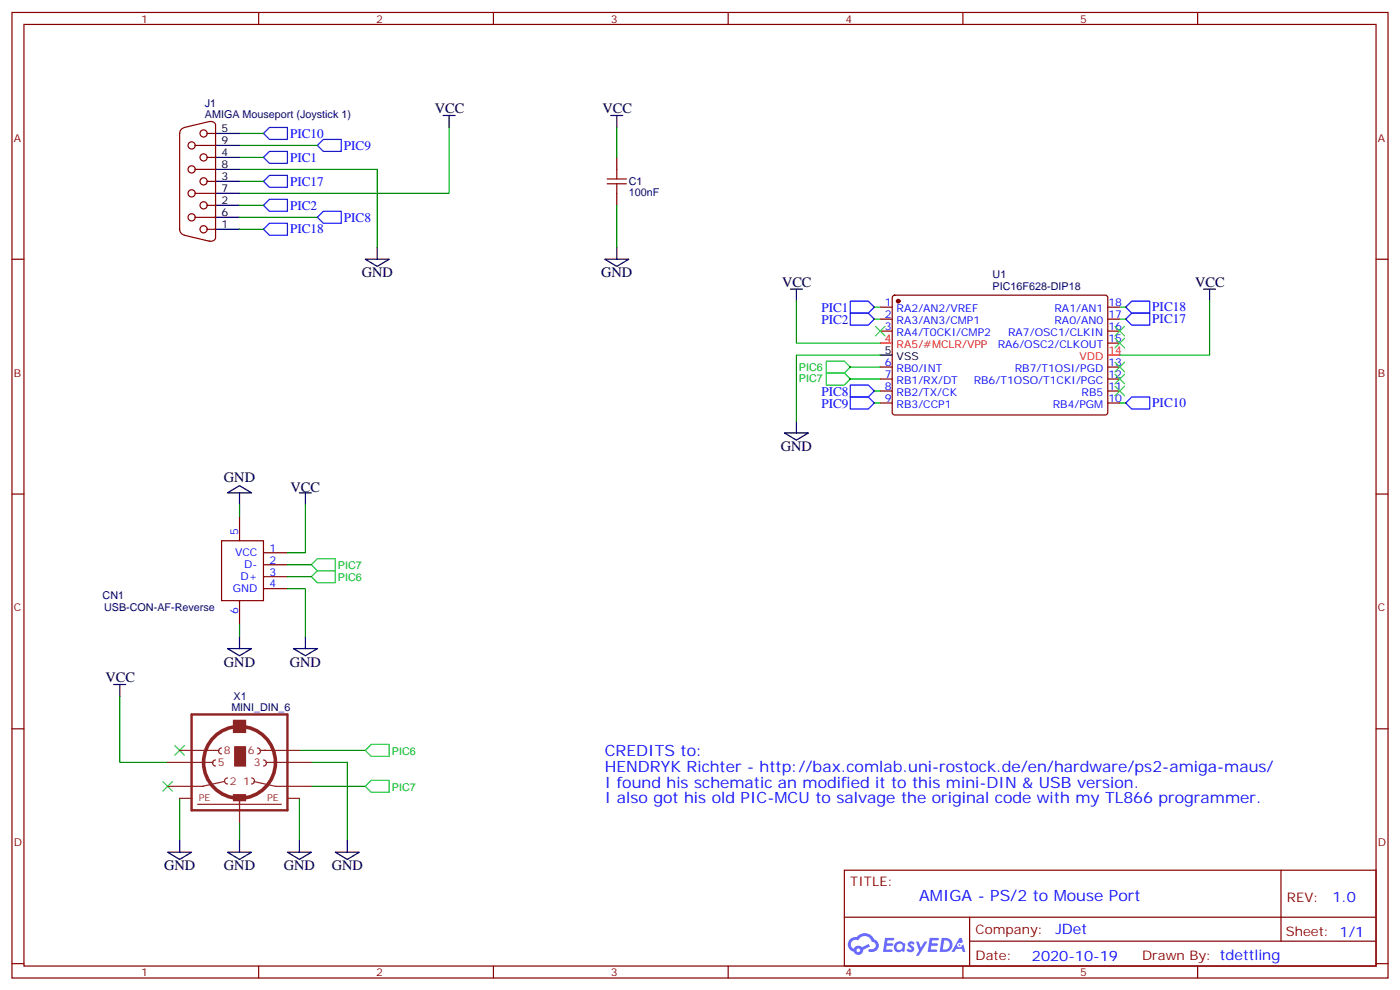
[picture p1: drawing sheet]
<svg xmlns="http://www.w3.org/2000/svg" width="412mm" height="292mm" viewBox="0 0 412 292" stroke-linecap="round" stroke-linejoin="round" font-family="sans-serif">
<g fill="none" stroke="#870000" stroke-width=".35">
<path d="M3.5 3.7h405.4v284.3h-405.4zM7.1 7.2h398.2v277.3h-398.2zM76.2 3.7v3.5M145.3 3.7v3.5M214.5 3.7v3.5M283.6 3.7v3.5M352.8 3.7v3.5M3.5 76.3h3.6M405.3 76.3h3.6M3.5 145.5h3.6M405.3 145.5h3.6M3.5 214.6h3.6"/>
<path d="M405.3 214.6h3.6M248.7 256.3h156.6v28.2h-156.6zM377.3 256.3v20.9M248.7 270.1h156.5M285.6 277.2h119.6M285.6 270.1v14.1M3.5 283.8h3.6M76.2 284.5v3.5M145.3 284.5v3.5M214.5 284.5v3.5M283.6 284.5v3.5M352.8 284.5v3.5"/>
<path d="M405.3 283.8h3.6"/>
</g>
<g fill="#5487ff">
<path d="M267.7 277.4a1.22 1.22 0 0 1 1.7 .3l-.4 .6a.47 .47 0 0 0-.3-.4 .47 .47 0 0 0-.5 .2l.1 .2a1.14 1.14 0 0 1 .8 1.7 1.14 1.14 0 0 1-1.9 0l-.2-.2 .5-.5 .7 .4a.29 .29 0 0 0 .3-.2 .29 .29 0 0 0-.2-.4 1.04 1.04 0 0 1-.6-1.7z"/>
<path d="M260.7 276.2h2.4l.3 .2-.2 .5h-1.8l-.1 .9h1.5l.3 .3-.3 .4h-1.6l-.2 1.1 1.7 .1 .2 .3-.2 .3h-2.6z"/>
<path d="M273.8 276.2h2.4l.3 .2-.1 .5h-1.8l-.2 .9h1.6l.3 .3-.4 .4h-1.6l-.1 1.1 1.7 .1 .2 .3-.2 .3h-2.6z"/>
<path d="M282.6 276.2h.7l.3 1.2-.6 .4a.69 .69 0 0 0-1 .2 .69 .69 0 0 0 .4 1 .69 .69 0 0 0 .9-.6l.5-.3 .6 2.2h-.8l-.2-.9h-1.8l-.5 .9h-.8z"/>
<path d="M269.8 277.3h.8l.6 1.8 1.1-1.8h.9l-2.6 4.2h-.8l.9-1.6z"/>
<path d="M277.4 276.2l-.6 4.1h1.3a2.11 2.11 0 0 0 2.5-2.1 2.11 2.11 0 0 0-2.5-2zM278.1 276.9a1.39 1.39 0 0 1 1.7 1.4 1.39 1.39 0 0 1-1.8 1.3h-.3z"/>
<path d="M263.7 277.8a1.54 1.54 0 0 0-.1 2.2 1.54 1.54 0 0 0 2.2 .1l.6 .2 .3-2.3-.2-.2h-.4a1.49 1.49 0 0 0-2.4 0zM264 278.8a.94 .94 0 0 1 1.8 0 .94 .94 0 0 1-1.8 0z"/>
<path d="M250.4 276.6a2.18 2.18 0 0 0 1.1 3.7 1.44 1.44 0 0 0 1.6 .9 1.44 1.44 0 0 0 1.2-1.5l2-1-.5-.7-1.9 .9a1.47 1.47 0 0 0-2.4 .5 1.39 1.39 0 0 1-.7-2 1.39 1.39 0 0 1 2-.4 2.12 2.12 0 0 1 2.2-1.3 2.12 2.12 0 0 1 1.9 1.7 1.14 1.14 0 0 1 1.1 1.4 1.14 1.14 0 0 1-1.7 .7 .43 .43 0 0 0-.5 .4 .43 .43 0 0 0 .4 .4 1.98 1.98 0 0 0 2.5-1.2 1.98 1.98 0 0 0-1.2-2.5 3.1 3.1 0 0 0-5.3-.7l-.9 .1zM252.3 279.9a.55 .55 0 0 1 1.1 0 .55 .55 0 0 1-1.1 0z"/>
<circle cx="282.6" cy="278.3" r=".26"/>
</g>
<g fill="none" stroke="#870000" stroke-width=".35">
<path d="M54.3 37.6a1.76 1.76 0 0 0-1.4 1.7v28.2a1.76 1.76 0 0 0 1.4 1.7M61 39.3h2.5M63.5 36.7v-.1a1.45 1.45 0 0 0-1.8-.8l-7.4 1.7M63.5 36.8v33.2a1.47 1.47 0 0 1-1.9 1M57.5 42.8h6M57.5 49.9h6M57.5 56.9h6M61 46.4h2.5M61 53.4h2.5M181.7 46.4v3.5M181.7 56.9v3.6M54.3 69.3l7.4 1.7"/>
<path d="M57.5 64h6M61 60.5h2.5M61 67.5h2.5M259.3 90.5h3.5M259.3 94h3.5M259.3 97.5h3.5M263.1 87.1l.4-.2 62.4 .1 .4 .6v34.2l-.7 .4-62.3-.1-.5-.6v-33.9zM326.3 90.5h3.5M326.3 94h3.5M326.3 97.5h3.5M259.3 108.1h3.5M259.3 111.6h3.5"/>
<path d="M259.3 115.1h3.5M259.3 118.7h3.5M326.3 108.1h3.5M326.3 111.6h3.5M326.3 115.1h3.5M326.3 118.7h3.5M326.3 101h3.5M65.3 159.2h12.3v17.7h-12.3zM70.6 152.2v7M70.6 176.9v7M77.6 162.8h7.1M77.6 166.3h7.1"/>
<path d="M77.6 169.8h7.1M77.6 173.4h7.1"/>
<circle cx="60" cy="39.3" r="1.06"/>
<circle cx="56.4" cy="42.8" r="1.06"/>
<circle cx="56.4" cy="49.9" r="1.06"/>
<circle cx="56.4" cy="56.9" r="1.06"/>
<circle cx="60" cy="46.4" r="1.06"/>
<circle cx="60" cy="53.4" r="1.06"/>
<circle cx="56.4" cy="64" r="1.06"/>
<circle cx="60" cy="60.5" r="1.06"/>
<circle cx="60" cy="67.5" r="1.06"/>
</g>
<circle cx="264.6" cy="88.7" r=".53" fill="#870000" stroke="#870000" stroke-width=".35"/>
<path d="M259.3 101h3.5M326.3 104.6h3.5" fill="none" stroke="#f00" stroke-width=".35"/>
<g fill="none" stroke="#000" stroke-width=".35">
<path d="M63.5 39.3h7.1M130.5 34h3.6M132.3 34v3.5M179.9 34h3.5M181.7 34v3.5M63.5 46.4h7.1M63.5 53.4h7.1M63.5 42.8h7.1M63.5 49.9h7.1M63.5 56.9h7.1M63.5 60.5h7.1M63.5 67.5h7.1"/>
<path d="M63.5 64h7.1M107.6 76.3h7.1l-3.6 2.2zM111.1 72.8v3.5M178.2 76.3h7l-3.5 2.2zM181.7 72.8v3.5M232.8 85.2h3.6M234.6 85.2v3.5M354.5 85.2h3.6M356.3 85.2v3.5M259.3 104.6h3.5M231.1 127.5h7l-3.5 2.1zM234.6 124v3.5"/>
<path d="M67 145.1l3.6-2.1 3.5 2.1zM70.6 145.1v3.6M88.2 145.1h3.5M90 145.1v3.6M67 191h7.1l-3.5 2.1zM70.6 187.5v3.5M86.4 191h7.1l-3.5 2.1zM90 187.5v3.5M33.5 201.6h3.5M35.3 201.6v3.5M49.4 251h7l-3.5 2.1zM52.9 247.4v3.6"/>
<path d="M67 251h7.1l-3.5 2.1zM70.6 247.4v3.6M84.7 251h7l-3.5 2.1zM88.2 247.4v3.6M98.8 251h7l-3.5 2.1zM102.3 247.4v3.6"/>
</g>
<g fill="none" stroke="#00f" stroke-width=".35">
<path d="M77.6 39.3l1.8-1.8h5.3v3.6h-5.3zM77.6 53.4l1.8-1.8h5.3v3.6h-5.3zM77.6 46.4l1.8-1.8h5.3v3.5h-5.3zM93.5 42.8l1.7-1.7h5.3v3.5h-5.3zM77.6 67.5l1.8-1.7h5.3v3.5h-5.3zM77.6 60.5l1.8-1.8h5.3v3.5h-5.3zM93.5 64l1.7-1.8h5.3v3.6h-5.3zM250.5 92.2h5.3l1.7 1.8-1.7 1.7h-5.3zM250.5 88.7h5.3l1.7 1.8-1.7 1.7h-5.3zM331.6 90.5l1.8-1.8h5.3v3.5h-5.3zM333.4 92.2h5.3v3.5h-5.3l-1.8-1.7zM250.5 113.4h5.3l1.7 1.7-1.7 1.8h-5.3z"/>
<path d="M250.5 116.9h5.3l1.7 1.8-1.7 1.7h-5.3zM333.4 116.9h5.3v3.5h-5.3l-1.8-1.7z"/>
</g>
<g fill="none" stroke="#008700" stroke-width=".35">
<path d="M70.6 39.3h7M132.3 37.5v19.4h-61.7M181.7 37.5v8.9M70.6 53.4h7M70.6 46.4h7M70.6 49.9h40.5v22.9M70.6 42.8h22.9M70.6 60.5h7M70.6 67.5h7M70.6 64h22.9M181.7 60.5v12.3M234.6 88.7v12.3h24.7"/>
<path d="M257.5 90.5h1.8M257.5 94h1.8M329.8 90.5h1.8M329.8 94h1.8M356.3 88.7v15.9h-26.5M250.5 111.6h8.8M250.5 108.1h8.8M257.5 118.7h1.8M257.5 115.1h1.8M259.3 104.6h-24.7v19.4M329.8 118.7h1.8M70.6 148.7v3.5"/>
<path d="M90 148.7v14.1h-5.3M84.7 173.4h5.3v14.1M84.7 169.8h7M84.7 166.3h7M70.6 183.9v3.6M35.3 205.1v19.4h14.1M52.9 235.1v12.3M88.2 221h19.4M88.2 235.1v12.3M91.7 224.5h10.6v22.9M91.7 231.6h15.9M70.6 242.1v5.3"/>
</g>
<path d="M243.4 109.9h5.3l1.8 1.7-1.8 1.8h-5.3zM243.4 106.3h5.3l1.8 1.8-1.8 1.8h-5.3zM93.5 164.5h5.3v3.6h-5.3l-1.8-1.8zM93.5 168.1h5.3v3.5h-5.3l-1.8-1.8zM109.4 219.2h5.3v3.5h-5.3l-1.8-1.7zM107.6 231.6l1.8-1.8h5.3v3.5h-5.3z" fill="none" stroke="#0c3" stroke-width=".35"/>
<g fill="none" stroke="#3c3" stroke-width=".35">
<path d="M257.9 96.1l2.8 2.8M260.7 96.1l-2.8 2.8M328.4 99.6l2.9 2.8M328.4 96.1l2.9 2.8M331.3 99.6l-2.9 2.8M331.3 96.1l-2.9 2.8M328.4 113.7l2.9 2.9M328.4 110.2l2.9 2.8M328.4 106.7l2.9 2.8M331.3 113.7l-2.9 2.9M331.3 110.2l-2.9 2.8M331.3 106.7l-2.9 2.8"/>
<path d="M51.5 219.6l2.8 2.8M54.3 219.6l-2.8 2.8M48 230.2l2.8 2.8M50.8 230.2l-2.8 2.8"/>
</g>
<path d="M178.9 54.1h5.6M178.9 52.7h5.6M181.7 49.9v2.8M181.7 54.1v2.8" fill="none" stroke="#a10000" stroke-width=".35"/>
<g fill="none" stroke="#8c2424" stroke-width=".35">
<path d="M68.8 212.2h3.5v3.5h-3.5zM49.4 224.5h13.4M49.4 231.6h10.6M52.9 221h11.7M52.9 235.1h3.5M58.2 236.9h24.7M63.5 223.8a.88 .88 0 0 0-.9 .9 .88 .88 0 0 0 .9 .9M65.3 220.3a.88 .88 0 0 0-.9 .9 .88 .88 0 0 0 .9 .8M66 230.2l-6.4 1.4M67 229.1a.88 .88 0 0 0-.9 .9 .88 .88 0 0 0 .9 .9M70.6 235.1v7M74.1 229.1a.88 .88 0 0 1 .9 .9 .88 .88 0 0 1-.9 .9"/>
<path d="M74.8 230.2l6.3 1.4h10.6M75.8 220.3a.88 .88 0 0 1 .9 .9 .88 .88 0 0 1-.9 .8M76.6 221h11.6M77.6 223.8a.88 .88 0 0 1 .9 .9 .88 .88 0 0 1-.9 .9M78.3 224.5h13.4M84.7 235.1h3.5"/>
</g>
<path d="M56.4 210.4h28.3v28.2h-28.3z" fill="none" stroke="#8c2424" stroke-width=".71"/>
<circle cx="70.6" cy="224.5" r="10.6" fill="none" stroke="#8c2424" stroke-width="1.1"/>
<g fill="#8c2424" stroke="#8c2424" stroke-width=".35">
<path d="M68.8 212.2h3.5v3.5h-3.5z"/>
<path d="M68.8 234h3.5v1.8h-3.5z"/>
<path d="M69.1 219.9h3.2v5.7h-3.2z"/>
</g>
<g font-size="4.6" fill="#00f">
<text x="178.2" y="222.7">CREDITS to:</text>
<text x="178.2" y="227.3">HENDRYK Richter - http://bax.comlab.uni-rostock.de/en/hardware/ps2-amiga-maus/</text>
<text x="178.2" y="231.9">I found his schematic an modified it to this mini-DIN &amp; USB version.</text>
<text x="178.2" y="236.5">I also got his old PIC-MCU to salvage the original code with my TL866 programmer.</text>
<text x="270.8" y="265.3">AMIGA - PS/2 to Mouse Port</text>
</g>
<g font-size="4.2">
<text x="128.1" y="33.3">VCC</text>
<text x="177.4" y="33.3">VCC</text>
<text x="106.5" y="81.6">GND</text>
<text x="177.1" y="81.6">GND</text>
<text x="230.4" y="84.5">VCC</text>
<text x="352.1" y="84.5">VCC</text>
<text x="230" y="132.8">GND</text>
<text x="66" y="141.9">GND</text>
<text x="85.6" y="144.8">VCC</text>
<text x="66" y="196.3">GND</text>
<text x="85.4" y="196.3">GND</text>
<text x="31" y="200.9">VCC</text>
<text x="48.3" y="256.3">GND</text>
<text x="66" y="256.3">GND</text>
<text x="83.6" y="256.3">GND</text>
<text x="97.7" y="256.3">GND</text>
</g>
<g font-size="4.2" fill="#00f">
<text x="392.5" y="265.5">1.0</text>
<text x="310.9" y="275.1">JDet</text>
<text x="304" y="282.9">2020-10-19</text>
</g>
<g font-size="3.9" fill="#00f">
<text x="85.4" y="40.5">PIC10</text>
<text x="85.4" y="47.6">PIC1</text>
<text x="101.3" y="44.1">PIC9</text>
<text x="85.4" y="54.6">PIC17</text>
<text x="85.4" y="61.7">PIC2</text>
<text x="101.3" y="65.2">PIC8</text>
<text x="85.4" y="68.8">PIC18</text>
<text x="242" y="95.4">PIC2</text>
<text x="242" y="91.8">PIC1</text>
<text x="339.4" y="91.7">PIC18</text>
<text x="339.4" y="95.2">PIC17</text>
<text x="242" y="116.5">PIC8</text>
<text x="339.4" y="119.9">PIC10</text>
<text x="242" y="120.1">PIC9</text>
</g>
<g font-size="3.9" fill="#800">
<text x="250.5" y="260.8">TITLE:</text>
<text x="379.1" y="265.5">REV:</text>
<text x="287.4" y="275">Company:</text>
<text x="378.7" y="275.7">Sheet: 1/1</text>
<text x="287.4" y="282.7">Date:</text>
<text x="336.4" y="282.8">Drawn By: tdettling</text>
</g>
<g font-size="3.2" fill="#800">
<text x="41.6" y="6.7">1</text>
<text x="110.8" y="6.7">2</text>
<text x="179.9" y="6.7">3</text>
<text x="249.1" y="6.7">4</text>
<text x="318.2" y="6.7">5</text>
<text x="4.1" y="41.8">A</text>
<text x="405.9" y="41.8">A</text>
<text x="4.1" y="110.9">B</text>
<text x="405.9" y="110.9">B</text>
<text x="4.1" y="180.1">C</text>
<text x="405.9" y="180.1">C</text>
<text x="4.1" y="249.2">D</text>
<text x="405.9" y="249.2">D</text>
<text x="41.6" y="287.5">1</text>
<text x="110.8" y="287.5">2</text>
<text x="179.9" y="287.5">3</text>
<text x="249.1" y="287.5">4</text>
<text x="318.2" y="287.5">5</text>
</g>
<g font-size="3.2" fill="#000080">
<text x="60.3" y="34.7">AMIGA Mouseport (Joystick 1)</text>
<text x="60.4" y="31.5">J1</text>
<text x="185.2" y="57.6">100nF</text>
<text x="185.2" y="54.5">C1</text>
<text x="292.4" y="81.9">U1</text>
<text x="292.4" y="85.3">PIC16F628-DIP18</text>
<text x="30.2" y="176.3">CN1</text>
<text x="30.7" y="179.8">USB-CON-AF-Reverse</text>
<text x="68.1" y="209.3">MINI_DIN_6</text>
<text x="68.8" y="206.2">X1</text>
</g>
<g font-size="3.2">
<text x="65.3" y="38.9">5</text>
<text x="65.3" y="46">4</text>
<text x="65.3" y="42.5">9</text>
<text x="65.3" y="53.1">3</text>
<text x="65.3" y="49.5">8</text>
<text x="65.3" y="56.6">7</text>
<text x="65.3" y="60.1">2</text>
<text x="65.3" y="63.6">6</text>
<text x="65.3" y="67.2">1</text>
<text x="260.6" y="104.2">5</text>
<text x="264.1" y="106">VSS</text>
</g>
<g font-size="3.2" fill="#00f">
<text x="260.6" y="90.1">1</text>
<text x="260.6" y="93.6">2</text>
<text x="264.1" y="91.9">RA2/AN2/VREF</text>
<text x="264.1" y="95.4">RA3/AN3/CMP1</text>
<text x="310.6" y="95.4">RA0/AN0</text>
<text x="310.6" y="91.9">RA1/AN1</text>
<text x="326.5" y="93.6">17</text>
<text x="326.5" y="90.1">18</text>
<text x="260.6" y="97.2">3</text>
<text x="264.1" y="98.9">RA4/T0CKI/CMP2</text>
<text x="297" y="98.9">RA7/OSC1/CLKIN</text>
<text x="326.5" y="100.7">15</text>
<text x="326.5" y="97.2">16</text>
<text x="260.6" y="107.7">6</text>
<text x="293.9" y="102.4">RA6/OSC2/CLKOUT</text>
<text x="326.5" y="107.7">13</text>
<text x="260.6" y="111.3">7</text>
<text x="264.1" y="109.5">RB0/INT</text>
<text x="264.1" y="113">RB1/RX/DT</text>
<text x="286.8" y="113">RB6/T1OSO/T1CKI/PGC</text>
<text x="298.9" y="109.5">RB7/T1OSI/PGD</text>
<text x="326.5" y="111.3">12</text>
<text x="260.6" y="114.8">8</text>
<text x="260.6" y="118.3">9</text>
<text x="264.1" y="116.6">RB2/TX/CK</text>
<text x="318.6" y="116.6">RB5</text>
<text x="326.5" y="118.3">10</text>
<text x="326.5" y="114.8">11</text>
<text x="264.1" y="120.1">RB3/CCP1</text>
<text x="310.1" y="120.1">RB4/PGM</text>
<text x="70.2" y="157.5" transform="rotate(-90 70.2 157.5)">5</text>
<text x="69.2" y="163.8">VCC</text>
<text x="72" y="167.4">D-</text>
<text x="79.4" y="162.4">1</text>
<text x="79.4" y="165.9">2</text>
<text x="70.8" y="170.9">D+</text>
<text x="79.4" y="169.5">3</text>
<text x="79.4" y="173">4</text>
<text x="68.6" y="174.4">GND</text>
<text x="70.2" y="180.7" transform="rotate(-90 70.2 180.7)">6</text>
</g>
<g font-size="3.2" fill="#f00">
<text x="260.6" y="100.7">4</text>
<text x="264.1" y="102.4">RA5/#MCLR/VPP</text>
<text x="318" y="106">VDD</text>
<text x="326.5" y="104.2">14</text>
</g>
<g font-size="3.2" fill="#0c3">
<text x="235.3" y="112.6">PIC7</text>
<text x="235.3" y="109.1">PIC6</text>
<text x="99.5" y="167.5">PIC7</text>
<text x="99.5" y="171.1">PIC6</text>
<text x="115.4" y="222.2">PIC6</text>
<text x="115.4" y="232.8">PIC7</text>
</g>
<g font-size="3.2" fill="#8d2323">
<text x="64.2" y="225.6">5</text>
<text x="66" y="222">8</text>
<text x="73" y="222">6</text>
<text x="74.8" y="225.6">3</text>
<text x="67.7" y="231.2">2</text>
<text x="71.6" y="231.2">1</text>
</g>
<g font-size="2.8" fill="#8d2323">
<text x="58.6" y="235.8">PE</text>
<text x="78.7" y="235.8">PE</text>
</g>
</svg>
